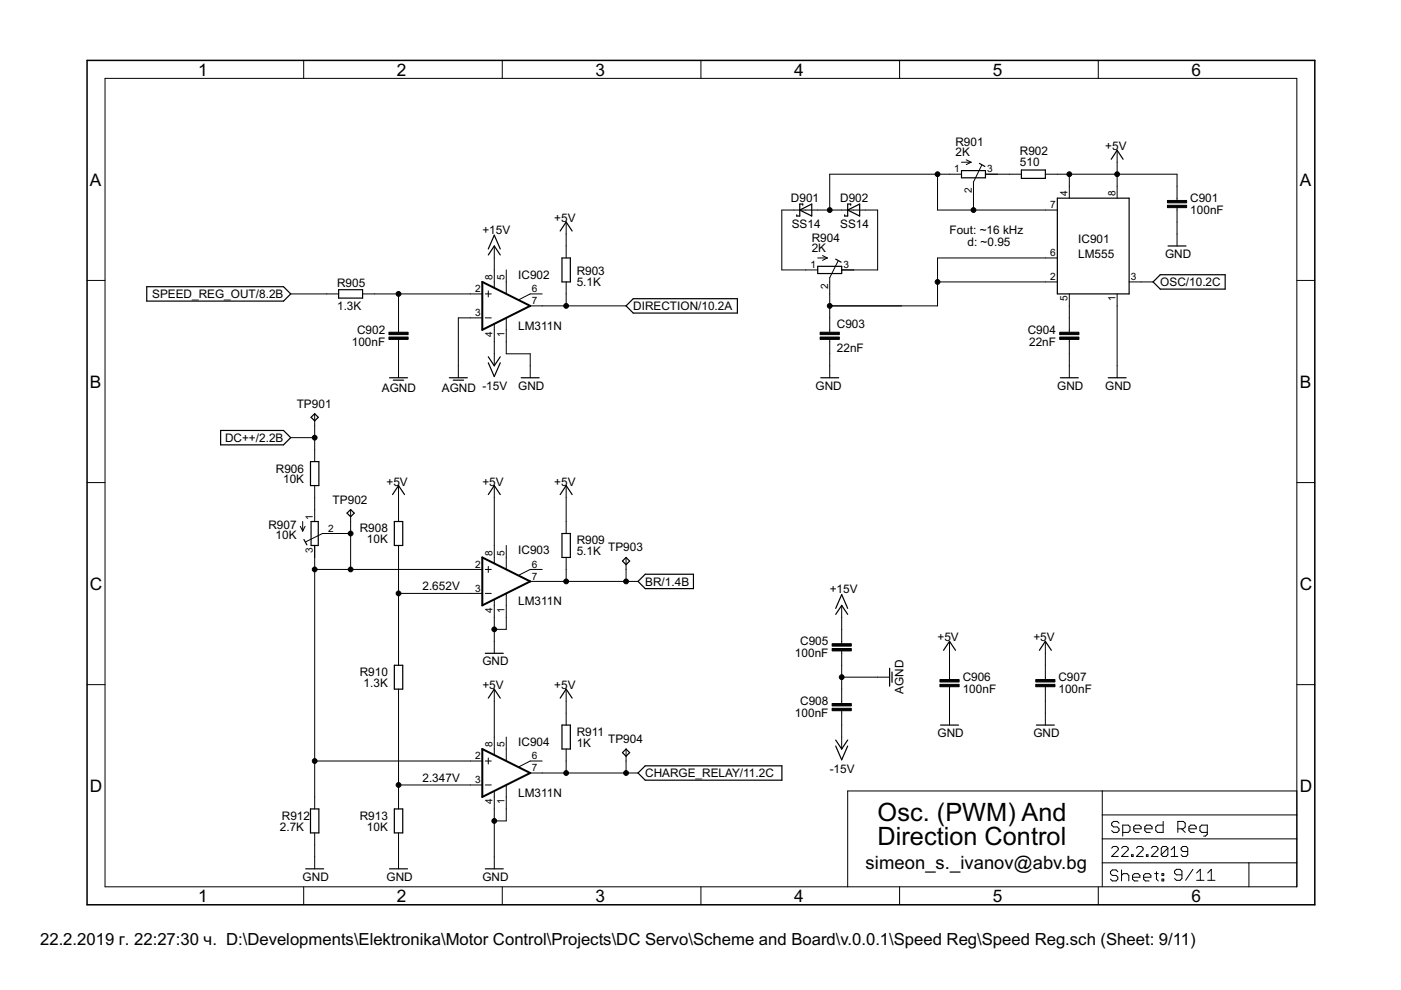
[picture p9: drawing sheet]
<svg xmlns="http://www.w3.org/2000/svg" width="297mm" height="210mm" viewBox="0 0 297 210" stroke-linecap="round" stroke-linejoin="round" font-family="sans-serif">
<g fill="#000" stroke="#000" stroke-width=".25">
<path d="M203.9 37.7h5zM203.9 36.2v1.5zM207.7 34.6l1.1 .7zM208.9 36.9v.8zM203.9 36.2h5zM208.9 36.2v.7zM216.6 37.8h5zM216.6 36v1.8zM216.6 36h5zM221.6 36v1.8zM236.9 31.9l-1.3 1.9zM236.9 31.9l1.2 1.9z"/>
<path d="M104.8 52.2l-1.3 1.9zM104.8 49.9l-1.3 2.9zM104.8 52.2l1.3 1.9zM104.8 49.9l1.3 2.9zM119.1 54.7v5.1zM120 47.1l-1.2 1.9zM120.9 54.7v5.1zM119.1 54.7h1.8zM119.1 59.8h1.8zM120 47.1l1.3 1.9zM168.9 45.8h.7zM168.9 45.6v.2z"/>
<path d="M169.6 44.5l2.5 1.3zM169.6 44.5v1.3zM169.6 43.3v1.2zM169.6 43.3h.6zM170.2 43.3v.2zM169.6 44.5l2.5-1.2zM172.1 43.3v2.5zM173.4 58h5.1zM173.4 56.5v1.5zM177.2 54.9l1.1 .7zM178.5 57.2v.8zM173.4 56.5h5.1z"/>
<path d="M178.5 56.5v.7zM179.1 45.8h.6zM179.1 45.6v.2zM179.7 44.5l2.6 1.3zM179.7 44.5v1.3zM179.7 43.3v1.2zM179.7 43.3h.7zM180.4 43.3v.2zM179.7 44.5l2.6-1.2zM182.3 43.3v2.5zM224.2 42h15.2zM239.4 42v20.3z"/>
<path d="M244.5 59.8l1.5-1.5zM244.5 59.8l1.5 1.5zM246 58.3h13.8zM247.6 52.2h3.9zM259.8 58.3v3zM31.1 60.8v3zM31.1 63.8h29zM31.1 60.8h29zM60.1 63.8l1.5-1.5zM60.1 60.8l1.5 1.5zM71.8 63.2h5.1zM71.8 61.4v1.8z"/>
<path d="M71.8 61.4h5.1zM76.9 61.4v1.8zM103.5 75.6l1.3 2zM103.5 76.9l1.3 2.9zM106.1 75.6l-1.3 2zM106.1 76.9l-1.3 2.9zM132.7 64.9l1.6-1.6zM132.7 64.9l1.6 1.5zM134.3 63.3h22zM134.3 66.4h22zM156.3 63.3v3.1zM224.2 42v20.3z"/>
<path d="M224.2 62.3h15.2zM246 61.3h13.8zM46.8 91.3v3zM46.8 94.3h13.3zM46.8 91.3h13.3zM60.1 94.3l1.5-1.5zM60.1 91.3l1.5 1.5zM65.8 97.9h1.8zM66 88.5l.7-.8zM66.7 87.7l.8 .8zM66 88.5l.7 .7zM67.5 88.5l-.8 .7z"/>
<path d="M67.6 97.9v5.1zM82.6 80.1h3.8zM83.4 80.6h2.2zM95.3 80.1h3.8zM96.1 80.6h2.2zM110.5 80.1h3.8zM174 80.1h3.8zM224.8 80.1h3.8zM235 80.1h3.8zM64.4 114.4l.7 1.1zM65.8 97.9v5.1zM65.8 103h1.8z"/>
<path d="M66 110.6v5.1zM66 110.6h1.5zM66 115.7h.7zM66.7 115.7h.8zM67.5 110.6v5.1zM73.6 108.8l.7-.8zM74.3 108l.8 .8zM73.6 108.8l.7 .8zM75.1 108.8l-.8 .8zM83.6 110.6v5.1zM83.6 110.6h1.8zM83.6 115.7h1.8z"/>
<path d="M84.5 103l-1.3 1.9zM85.4 110.6v5.1zM84.5 103l1.3 1.9zM104.8 103l-1.3 1.9zM104.8 103l1.3 1.9zM119.1 113.1v5.1zM120 103l-1.2 1.9zM120.9 113.1v5.1zM119.1 113.1h1.8zM119.1 118.2h1.8zM120 103l1.3 1.9zM132 119l.7-.8z"/>
<path d="M132.7 118.2l.8 .8zM132 119l.7 .7zM133.5 119l-.8 .7zM102.9 138.5h3.8zM135.3 123.3l1.5-1.5zM135.3 123.3l1.5 1.5zM136.8 121.8h10.2zM136.8 124.8h10.2zM147 121.8v3zM178.5 128.4l-1.3 1.9zM178.5 126.1l-1.3 2.9zM178.5 128.4l1.2 1.9z"/>
<path d="M178.5 126.1l1.2 2.9zM201.3 136l-1.3 1.9zM201.3 136l1.3 1.9zM221.6 136l-1.2 1.9zM221.6 136l1.3 1.9zM83.6 141.1v5zM83.6 141.1h1.8zM83.6 146.1h1.8zM85.4 141.1v5zM104.8 146.1l-1.3 1.9zM104.8 146.1l1.3 1.9zM119.1 153.7v5.1z"/>
<path d="M120 146.1l-1.2 1.9zM120.9 153.7v5.1zM119.1 153.7h1.8zM119.1 158.8h1.8zM120 146.1l1.3 1.9zM132 159.6l.7-.8zM132.7 158.8l.8 .8zM133.5 159.6l-.8 .7zM177.2 156.9l1.3 1.9zM177.2 158.2l1.3 2.9zM179.7 156.9l-1.2 1.9zM188.6 141.7v3.8z"/>
<path d="M189.1 142.5v2.2zM199.4 153.7h3.8zM219.7 153.7h3.8zM65.8 171.5v5.1zM65.8 171.5h1.8zM65.8 176.6h1.8zM67.6 171.5v5.1zM83.6 171.5v5.1zM83.6 171.5h1.8zM83.6 176.6h1.8zM85.4 171.5v5.1zM132 159.6l.7 .7z"/>
<path d="M135.3 163.9l1.5-1.5zM135.3 163.9l1.5 1.5zM136.8 162.4h29zM136.8 165.4h29zM165.8 162.4v3zM179.7 158.2l-1.2 2.9zM64.8 184.2h3.8zM82.6 184.2h3.8zM102.9 184.2h3.8z"/>
</g>
<g fill="#000" stroke="#000" stroke-width=".21">
<path d="M22.3 16.6v171.4zM64.4 12.8v3.8zM106.5 12.8v3.8zM148.6 12.8v3.8zM190.7 12.8v3.8zM232.9 12.8v3.8zM22.3 16.6h252.7zM175.9 36.9v7.6zM175.9 36.9h22.9zM198.8 36.9v7.6zM201.3 36.9h2.6zM198.8 36.9h2.5z"/>
<path d="M203.9 34.4h2zM204.9 33.9l1 .5zM204.9 34.9l1-.5zM206.4 38.6v.9zM208.1 35.1l-1.7 3.5zM208.9 36.9h2.6zM211.5 36.9h2.5zM214 36.9h2.6zM221.6 36.9h2.6zM224.2 36.9h2.5zM226.7 39.5v2.5zM226.7 36.9h10.2z"/>
<path d="M226.7 36.9v2.6zM236.9 39.5v2.5zM236.9 31.9v2.5zM236.9 36.9h12.7zM236.9 36.9v2.6zM236.9 34.4v2.5zM249.6 39.5v2.5zM249.6 36.9v2.6zM18.5 59.5h3.8zM104.8 59.8v1.2zM104.8 57.2v2.6zM104.8 52.2v2.5z"/>
<path d="M104.8 54.7v2.5zM107.3 57.2v2.6zM107.3 59.8v2.5zM120 52.2v2.5zM120 47.1v2.5zM120 49.6v2.6zM165.8 44.5v12.7zM165.8 57.2h5zM165.8 44.5h2.5zM168.3 44.5h2.5zM170.8 57.2h2.6zM170.8 44.5h2.6z"/>
<path d="M173.4 54.7h2zM173.4 44.5h2.5zM174.4 54.2l1 .5zM174.4 55.2l1-.5zM175.9 58.9v.9zM177.7 55.4l-1.8 3.5zM175.9 44.5h2.6zM178.5 44.5h2.5zM178.5 57.2h2.5zM181 57.2h5.1zM181 44.5h2.5zM183.5 44.5h2.6z"/>
<path d="M186.1 44.5v12.7zM198.8 54.7h22.8zM198.8 54.7v5.1zM206.4 39.5v2.5zM198.8 44.5h7.6zM206.4 42v2.5zM221.6 59.8h2.6zM221.6 54.7h2.6zM221.6 44.5h2.6zM206.4 44.5h15.2zM198.8 59.8h22.8zM239.4 59.8h2.5z"/>
<path d="M241.9 59.8h2.6zM249.6 49.6v2.6zM249.6 44.5v2.6zM249.6 42v.5zM249.6 44v.5zM249.6 47.1v2.5zM275 59.5h3.8zM61.6 62.3h7.7zM69.3 62.3h2.5zM76.9 62.3h2.5zM79.4 62.3h5.1zM84.5 67.4v2.5z"/>
<path d="M84.5 72.5v2.5zM84.5 69.9v.5zM84.5 72v.5zM84.5 77.6v2.5zM84.5 75v2.6zM84.5 62.3h15.2zM84.5 62.3v5.1zM97.2 77.6v2.5zM97.2 67.4v10.2zM97.2 67.4h2.5zM99.7 67.4h2.6zM99.7 62.3h2.6z"/>
<path d="M102.9 62.3h1.3zM102.9 67.4h1.3zM103.5 61.7v1.2zM104.8 68.7v1.2zM104.8 69.9v2.6zM104.8 75v2.6zM104.8 72.5v2.5zM107.3 69.9v2.6zM107.3 67.5v2.4zM107.3 72.5v2.5zM110 63.6l2.4-1.3zM112.4 77.6v2.5z"/>
<path d="M112.4 75v2.6zM107.3 75h5.1zM112.4 62.3h2.6zM112.4 64.9h2.6zM115 64.9h5zM120 59.8v2.5zM120 64.9h12.7zM120 62.3v2.6zM175.9 77.6v2.5zM175.9 67.4v2.5zM175.9 72.5v2.5zM175.9 69.9v.5z"/>
<path d="M175.9 72v.5zM175.9 59.8v2.5zM175.9 75v2.6zM175.9 64.9h15.3zM175.9 64.9h22.9zM175.9 62.3v2.6zM175.9 64.9v2.5zM198.8 59.8v5.1zM226.7 62.3v2.6zM226.7 77.6v2.5zM226.7 67.4v2.5zM226.7 72.5v2.5z"/>
<path d="M226.7 69.9v.5zM226.7 72v.5zM226.7 64.9v2.5zM226.7 75v2.6zM236.9 62.3v2.6zM236.9 77.6v2.5zM236.9 64.9v12.7zM66.7 95.3v2.6zM66.7 87.7v2.6zM66.7 92.8v2.5zM61.6 92.8h5.1zM66.7 90.3v2.5z"/>
<path d="M18.5 102.3h3.8zM64.2 110.6v2zM63.7 111.6l.5 1zM64.7 111.6l-.5 1zM66.7 108v2.6zM66.7 115.7v2.5zM66.7 103v2.5zM66.7 118.2v2.5zM66.7 105.5v2.5zM64.8 114.9l3.6-1.8zM68.4 113.1h.9zM69.3 113.1h2.5z"/>
<path d="M71.8 113.1h2.5zM74.3 108v2.6zM74.3 113.1v7.6zM74.3 110.6v2.5zM84.5 108v2.6zM84.5 115.7v2.5zM84.5 103v2.5zM84.5 105.5v2.5zM84.5 118.2v7.6zM104.8 118.2v1.2zM104.8 115.7v2.5zM104.8 103v2.5z"/>
<path d="M104.8 105.5v10.2zM107.3 115.7v2.5zM107.3 118.2v2.4zM120 110.6v2.5zM120 103v2.5zM120 105.5v5.1zM275 102.3h3.8zM66.7 120.7h7.6zM74.3 120.7h25.4zM84.5 138.5v2.6zM84.5 125.8v12.7zM99.7 125.8h2.6z"/>
<path d="M99.7 120.7h2.6zM84.5 125.8h15.2zM102.9 120.7h1.3zM102.9 125.8h1.3zM103.5 120.1v1.3zM104.8 127.1v1.3zM104.8 128.4v2.5zM104.8 136v2.5zM104.8 133.4v2.6zM104.8 130.9v2.5zM104.8 133.4h2.5zM107.3 128.4v2.5z"/>
<path d="M107.3 125.9v2.5zM107.3 130.9v2.5zM110 122l2.4-1.3zM112.4 120.7h2.6zM112.4 123.3h2.6zM115 123.3h5zM120 118.2v2.5zM120 120.7v2.6zM120 123.3h12.7zM132.7 118.2v2.5zM132.7 123.3h2.6zM132.7 120.7v2.6z"/>
<path d="M178.5 133.4v2.6zM178.5 136v.5zM178.5 138v.5zM178.5 128.4v2.5zM178.5 130.9v2.5zM201.3 136v2.5zM201.3 138.5v2.6zM221.6 136v2.5zM221.6 138.5v2.6zM18.5 145.2h3.8zM84.5 146.1v2.6zM84.5 148.7v17.7z"/>
<path d="M104.8 158.8v1.2zM104.8 156.3v2.5zM104.8 146.1v2.6zM104.8 148.7v7.6zM107.3 156.3v2.5zM107.3 158.8v2.5zM120 151.2v2.5zM120 146.1v2.6zM120 148.7v2.5zM178.5 138.5v2.6zM178.5 156.3v2.5zM178.5 146.1v2.6z"/>
<path d="M178.5 151.2v2.5zM178.5 148.7v.5zM178.5 150.7v.5zM178.5 153.7v2.6zM178.5 143.6v2.5zM178.5 141.1v2.5zM186.1 143.6h2.5zM178.5 143.6h7.6zM201.3 141.1v2.5zM201.3 146.1v2.6zM201.3 143.6v.5zM201.3 145.6v.5z"/>
<path d="M201.3 151.2v2.5zM201.3 148.7v2.5zM221.6 141.1v2.5zM221.6 146.1v2.6zM221.6 143.6v.5zM221.6 145.6v.5zM221.6 151.2v2.5zM221.6 148.7v2.5zM275 145.2h3.8zM66.7 169v2.5zM66.7 176.6v2.5zM66.7 179.1v2.6z"/>
<path d="M66.7 120.7v40.7zM66.7 161.4v7.6zM84.5 169v2.5zM84.5 176.6v2.5zM84.5 179.1v2.6zM84.5 166.4v2.6zM99.7 166.4h2.6zM99.7 161.4h2.6zM84.5 166.4h15.2zM66.7 161.4h33zM102.9 161.4h1.3zM102.9 166.4h1.3z"/>
<path d="M103.5 160.7v1.3zM104.8 167.8v1.2zM104.8 169v2.5zM104.8 174.1h2.5zM104.8 171.5v2.6zM107.3 169v2.5zM107.3 166.5v2.5zM107.3 171.5v2.6zM110 162.6l2.4-1.2zM112.4 161.4h2.6zM112.4 163.9h2.6zM115 163.9h5z"/>
<path d="M120 158.8v2.6zM120 161.4v2.5zM132.7 158.8v2.6zM120 163.9h12.7zM132.7 161.4v2.5zM132.7 163.9h2.6zM179.7 167.7h54zM233.7 167.7h41.3zM233.7 177.9h41.3zM233.7 172.8v5.1zM233.7 172.8h41.3zM233.7 167.7v5.1z"/>
<path d="M235.7 174.5v.4zM235.7 174.9l.4 .4zM236 179.5l-.3 .3zM235.7 174.5l.4-.3zM236.1 175.3h.8zM235.7 176.1l.4 .4zM236 179.5h.7zM236.1 174.2h.8zM236.9 175.3l.4 .4zM236.1 176.5h.8zM236.7 179.5l.4 .3zM236.9 174.2l.4 .3z"/>
<path d="M237.3 175.7v.4zM237.3 176.1l-.4 .4zM238 174.9v2.4zM238 174.9h1.2zM238.1 179.5l-.3 .3zM238.1 179.5h.7zM239.2 174.9l.4 .4zM238 176.5h1.2zM238.8 179.5l.4 .3zM239.6 175.3v.8zM239.6 176.1l-.4 .4zM240.4 175.3v.8z"/>
<path d="M240.4 175.3l.4-.4zM240.4 176.1l.4 .4zM240.8 174.9h.7zM241.3 179.5l-.4 .3zM240.8 176.5h.7zM241.5 174.9l.4 .4zM241.9 175.3v.4zM240.4 175.7h1.5zM241.3 179.5h.7zM242 179.5l.4 .3zM242.7 175.3v.8zM242.7 175.3l.4-.4z"/>
<path d="M242.7 176.1l.4 .4zM243.1 174.9h.8zM243.1 176.5h.8zM243.9 174.9l.4 .4zM244.3 175.3v.4zM242.7 175.7h1.6zM244.5 179.5l-.4 .3zM245 175.3v.8zM245 175.3l.4-.4zM244.5 179.5h.7zM245 176.1l.4 .4zM245.4 174.9h1.2z"/>
<path d="M245.2 179.5l.3 .3zM246.5 179.5l-.3 .3zM246.5 179.5h.8zM246.6 174.2v2.3zM245.4 176.5h1.2zM247.3 179.5l.3 .3zM247.6 179.8v1.4zM249 179.5v2.1zM249.7 174.2v2.3zM249.7 174.2h1.2zM250.4 179.8v.4zM250.5 175.7l.8 .8z"/>
<path d="M250.8 179.5l-.4 .3zM250.9 174.2l.4 .3zM249.7 175.7h1.2zM251.3 174.5v.8zM251.3 175.3l-.4 .4zM250.8 179.5h.7zM251.5 179.5l.3 .3zM252.1 175.3v.8zM252.1 175.3l.4-.4zM252.1 176.1l.4 .4zM252.5 174.9h.7zM252.5 176.5h.7z"/>
<path d="M253.2 174.9l.4 .4zM253.6 175.3v.4zM252.1 175.7h1.5zM254.4 175.3v.8zM254.4 176.1l.4 .4zM254.4 175.3l.4-.4zM254.8 176.5h1.2zM255.2 177.3h.4zM255.6 177.3l.4-.4zM256 174.9v2zM254.8 174.9h1.2zM275 172.8v5.1z"/>
<path d="M275 167.7v5.1zM22.3 188h252.7zM64.4 188v3.8zM66.7 181.7v2.5zM84.5 181.7v2.5zM104.8 181.7v2.5zM104.8 174.1v7.6zM106.5 188v3.8zM148.6 188v3.8zM179.7 167.7v20.3zM190.7 188v3.8zM232.9 188v3.8z"/>
<path d="M233.7 182.9v5.1zM233.7 177.9v5zM235.4 184.8v.4zM235.4 185.2l.4 .4zM237.1 180.2l-1.4 1.4zM235.4 184.8l.4-.4zM235.8 185.6h.8zM235.4 186.4l.4 .4zM235.8 184.4h.8zM236.6 185.6l.4 .4zM235.8 186.8h.8zM236.6 184.4l.4 .4z"/>
<path d="M237 186v.4zM237 186.4l-.4 .4zM235.7 181.6h1.4zM237.1 179.8v.4zM237.8 181.6l1.4-1.4zM237.8 184.4v2.4zM237.8 185.6l.4-.4zM238.2 185.2h.8zM239 185.2l.3 .4zM237.8 181.6h1.4zM239.2 179.8v.4zM239.3 185.6v1.2z"/>
<path d="M239.9 181.2v.4zM239.9 181.2h.3zM240.1 185.6v.8zM240.1 185.6l.4-.4zM240.2 181.2v.4zM239.9 181.6h.3zM240.1 186.4l.4 .4zM240.5 185.2h.8zM240.9 181.6l1.5-1.4zM240.5 186.8h.8zM241.3 185.2l.4 .4zM241.7 185.6v.4z"/>
<path d="M240.1 186h1.6zM240.9 181.6h1.5zM242.4 179.8v.4zM242.5 185.6v.8zM242.5 185.6l.3-.4zM242.5 186.4l.3 .4zM242.8 185.2h.8zM243.1 181.2v.4zM243.1 181.2h.3zM243.4 181.2v.4zM243.1 181.6h.3zM242.8 186.8h.8z"/>
<path d="M243.6 185.2l.4 .4zM244 185.6v.4zM242.5 186h1.5zM244.1 181.6l1.4-1.4zM244.8 185.2h.8zM245.2 184.8v1.6zM245.2 186.4l.4 .4zM244.1 181.6h1.4zM245.5 179.8v.4zM246.2 179.8v1.4zM246.2 181.2l1.4-1.4zM246.4 185.2h.3z"/>
<path d="M246.4 185.2v.4zM246.4 186.4h.3zM246.4 186.4v.4zM246.2 181.2l.3 .4zM246.7 185.2v.4zM246.4 185.6h.3zM246.7 186.4v.4zM246.4 186.8h.3zM246.5 181.6h.8zM247.6 181.2l-.3 .4zM248.3 180.2l.7-.7zM248.3 181.6h1.4z"/>
<path d="M249 186.3l.4 .3zM249 184.7v.4zM249 185.1l.4 .4zM249.4 186.6h.8zM249 184.7l.4-.4zM249.4 185.5h1.2zM250.2 186.6l.4-.3zM249.4 184.3h.8zM250.4 181.2l.4 .4zM250.4 180.2l.4 .3zM250.6 184.7v1.6zM250.2 184.3l.4 .4z"/>
<path d="M250.8 181.6h.7zM250.8 180.5h1zM252.9 184.3l-1.5 2.3zM251.8 181.2l-.3 .4zM251.8 179.8v1.4zM253.7 185.1l.8-.8zM253.7 186.6h1.6zM254.5 184.3v2.3zM256.8 184.3l-.7 .8zM256.1 186.6h1.5zM256.8 184.3v2.3zM264.8 182.9v5.1z"/>
<path d="M264.8 182.9h10.2zM233.7 182.9h31.1zM275 182.9v5.1zM275 177.9v5zM275 16.6v171.4z"/>
<circle cx="198.8" cy="36.9" r=".51"/>
<circle cx="226.7" cy="36.9" r=".51"/>
<circle cx="236.9" cy="36.9" r=".51"/>
<circle cx="175.9" cy="44.5" r=".51"/>
<circle cx="198.8" cy="59.8" r=".51"/>
<circle cx="206.4" cy="44.5" r=".51"/>
<circle cx="84.5" cy="62.3" r=".51"/>
<circle cx="120" cy="64.9" r=".51"/>
<circle cx="175.9" cy="64.9" r=".51"/>
<circle cx="66.7" cy="92.8" r=".51"/>
<circle cx="74.3" cy="113.1" r=".51"/>
<circle cx="66.7" cy="120.7" r=".51"/>
<circle cx="74.3" cy="120.7" r=".51"/>
<circle cx="84.5" cy="125.8" r=".51"/>
<circle cx="104.8" cy="133.4" r=".51"/>
<circle cx="120" cy="123.3" r=".51"/>
<circle cx="132.7" cy="123.3" r=".51"/>
<circle cx="178.5" cy="143.6" r=".51"/>
<circle cx="66.7" cy="161.4" r=".51"/>
<circle cx="84.5" cy="166.4" r=".51"/>
<circle cx="104.8" cy="174.1" r=".51"/>
<circle cx="120" cy="163.9" r=".51"/>
<circle cx="132.7" cy="163.9" r=".51"/>
</g>
<g fill="#000" stroke="#000" stroke-width=".21">
<path d="M247.5 43.5h4.1v.5h-4.1zM247.5 42.5h4.1v.5h-4.1zM82.5 71.5h4v.5h-4zM82.5 70.4h4v.6h-4zM173.9 71.5h4v.5h-4zM173.9 70.4h4v.6h-4zM224.7 71.5h4v.5h-4zM224.7 70.4h4v.6h-4zM176.4 137.5h4.1v.5h-4.1zM176.4 136.5h4.1v.5h-4.1zM176.4 150.2h4.1v.5h-4.1zM176.4 149.2h4.1v.5h-4.1z"/>
<path d="M199.3 145.1h4v.5h-4zM199.3 144.1h4v.5h-4zM219.6 145.1h4.1v.5h-4.1zM219.6 144.1h4.1v.5h-4.1z"/>
</g>
<path d="M18.5 12.8v179zM18.5 12.8h260.3zM18.5 191.8h260.3zM278.8 12.8v179z" fill="#000" stroke="#000" stroke-width=".32"/>
<path d="M102.3 59.8v10.1zM102.3 59.8l10.1 5.1zM102.3 69.9l10.1-5zM102.3 118.2v10.2zM102.3 118.2l10.1 5.1zM102.3 128.4l10.1-5.1zM102.3 158.8v10.2zM102.3 158.8l10.1 5.1zM102.3 169l10.1-5.1z" fill="#000" stroke="#000" stroke-width=".42"/>
<g font-size="6">
<text x="186.1" y="174.1">Osc. (PWM) And</text>
<text x="186.1" y="179.1">Direction Control</text>
</g>
<text font-size="4.4" x="183.5" y="184.2">simeon_s._ivanov@abv.bg</text>
<g font-size="4.1">
<text x="42" y="16">1</text>
<text x="84.1" y="16">2</text>
<text x="126.3" y="16">3</text>
<text x="168.4" y="16">4</text>
<text x="210.5" y="16">5</text>
<text x="252.6" y="16">6</text>
<text x="19.1" y="39.3">A</text>
<text x="275.6" y="39.3">A</text>
<text x="19.1" y="82.2">B</text>
<text x="275.6" y="82.2">B</text>
<text x="19.1" y="125">C</text>
<text x="275.6" y="125">C</text>
<text x="19.1" y="167.9">D</text>
<text x="275.6" y="167.9">D</text>
<text x="42" y="191.2">1</text>
<text x="84.1" y="191.2">2</text>
<text x="126.3" y="191.2">3</text>
<text x="168.4" y="191.2">4</text>
<text x="210.5" y="191.2">5</text>
<text x="252.6" y="191.2">6</text>
</g>
<text font-size="4" x="8.5" y="200.4">22.2.2019 г. 22:27:30 ч. D:\Developments\Elektronika\Motor Control\Projects\DC Servo\Scheme and Board\v.0.0.1\Speed Reg\Speed Reg.sch (Sheet: 9/11)</text>
<g font-size="2.8">
<text x="202.6" y="33.1">2K</text>
<text x="202.6" y="31">R901</text>
<text x="216.2" y="35.1">510</text>
<text x="216.2" y="32.9">R902</text>
<text x="234.3" y="31.8">+5V</text>
<text x="117.5" y="47.1">+5</text>
<text x="120.4" y="47.1">V</text>
<text x="167.7" y="42.8">D901</text>
<text x="178.1" y="42.8">D902</text>
<text x="252.4" y="45.4">100nF</text>
<text x="252.4" y="42.9">C901</text>
<text x="102.3" y="49.6">+15V</text>
<text x="167.9" y="48.4">SS14</text>
<text x="172.1" y="53.4">2K</text>
<text x="172.1" y="51.3">R904</text>
<text x="178.1" y="48.4">SS14</text>
<text x="201.3" y="49.6">Fout: ~16 kHz</text>
<text x="205.1" y="52.2">d: ~0.95</text>
<text x="228.6" y="51.5">IC901</text>
<text x="109.9" y="59.1">IC902</text>
<text x="122.3" y="58.3">R903</text>
<text x="228.6" y="54.7">LM555</text>
<text x="247" y="54.7">GND</text>
<text x="32.3" y="63.2">SPEED_REG_OUT/8.2B</text>
<text x="71.5" y="65.6">1.3K</text>
<text x="71.5" y="60.8">R905</text>
<text x="122.3" y="60.5">5.1K</text>
<text x="134.3" y="65.7">DIRECTION/10.2A</text>
<text x="246" y="60.7">OSC/10.2C</text>
<text x="75.7" y="70.8">C902</text>
<text x="109.9" y="69.9">LM311N</text>
<text x="177.4" y="69.6">C903</text>
<text x="217.9" y="70.8">C904</text>
<text x="74.6" y="73.4">100nF</text>
<text x="177.4" y="74.6">22nF</text>
<text x="218.2" y="73.4">22nF</text>
<text x="81" y="83">AGND</text>
<text x="93.7" y="83">AGND -15V</text>
<text x="109.9" y="82.6">GND</text>
<text x="172.9" y="82.6">GND</text>
<text x="224.2" y="82.6">GND</text>
<text x="234.3" y="82.6">GND</text>
<text x="62.9" y="86.4">TP901</text>
<text x="47.7" y="93.7">DC++/2.2B</text>
<text x="58.5" y="100.2">R906</text>
<text x="60" y="102.4">10K</text>
<text x="70.5" y="106.8">TP902</text>
<text x="81.9" y="103">+5V</text>
<text x="102.3" y="103">+5V</text>
<text x="117.5" y="103">+5V</text>
<text x="56.9" y="112.2">R907</text>
<text x="76.3" y="112.9">R908</text>
<text x="58.4" y="114.4">10K</text>
<text x="77.8" y="115.1">10K</text>
<text x="109.9" y="117.6">IC903</text>
<text x="122.3" y="117.7">5.1K</text>
<text x="122.3" y="115.4">R909</text>
<text x="128.9" y="116.9">TP903</text>
<text x="89.6" y="125.2">2.652V</text>
<text x="136.8" y="124.2">BR/1.4B</text>
<text x="175.9" y="125.8">+15V</text>
<text x="109.9" y="128.3">LM311N</text>
<text x="169.7" y="136.9">C905</text>
<text x="198.8" y="136">+5V</text>
<text x="219.1" y="136">+5V</text>
<text x="76.3" y="143.4">R910</text>
<text x="102.3" y="141">GND</text>
<text x="168.5" y="139.4">100nF</text>
<text x="77.1" y="145.6">1.3K</text>
<text x="102.3" y="146.1">+5</text>
<text x="105.1" y="146.1">V</text>
<text x="117.5" y="146.1">+5</text>
<text x="120.4" y="146.1">V</text>
<text x="169.7" y="149.6">C908</text>
<text x="191.6" y="147.1" transform="rotate(-90 191.6 147.1)">AGND</text>
<text x="204.1" y="147">100nF</text>
<text x="204.1" y="144.5">C906</text>
<text x="224.4" y="147">100nF</text>
<text x="224.4" y="144.5">C907</text>
<text x="168.5" y="152.1">100nF</text>
<text x="109.9" y="158.2">IC904</text>
<text x="122.3" y="158.3">1K</text>
<text x="122.3" y="156.1">R911</text>
<text x="128.9" y="157.6">TP904</text>
<text x="198.8" y="156.3">GND</text>
<text x="219.1" y="156.3">GND</text>
<text x="89.6" y="165.8">2.347V</text>
<text x="136.8" y="164.8">CHARGE_RELAY/11.2C</text>
<text x="175.9" y="163.9">-15V</text>
<text x="59.8" y="173.8">R912</text>
<text x="76.3" y="173.8">R913</text>
<text x="109.9" y="169">LM311N</text>
<text x="59.3" y="176.1">2.7K</text>
<text x="77.8" y="176.1">10K</text>
<text x="64.2" y="186.8">GND</text>
<text x="81.9" y="186.8">GND</text>
<text x="102.3" y="186.8">GND</text>
</g>
<g font-size="2.4">
<text x="202.3" y="36.6">1</text>
<text x="206" y="41" transform="rotate(-90 206 41)">2</text>
<text x="209.3" y="36.6">3</text>
<text x="226.3" y="41.6" transform="rotate(-90 226.3 41.6)">4</text>
<text x="236.5" y="41.6" transform="rotate(-90 236.5 41.6)">8</text>
<text x="222.6" y="44.2">7</text>
<text x="104.4" y="59.4" transform="rotate(-90 104.4 59.4)">8</text>
<text x="107" y="59.4" transform="rotate(-90 107 59.4)">5</text>
<text x="171.8" y="56.9">1</text>
<text x="178.8" y="56.9">3</text>
<text x="222.6" y="59.4">2</text>
<text x="222.6" y="54.3">6</text>
<text x="239.8" y="59.4">3</text>
<text x="100.7" y="62">2</text>
<text x="112.8" y="62">6</text>
<text x="112.8" y="64.5">7</text>
<text x="175.6" y="61.3" transform="rotate(-90 175.6 61.3)">2</text>
<text x="226.3" y="63.9" transform="rotate(-90 226.3 63.9)">5</text>
<text x="236.5" y="63.9" transform="rotate(-90 236.5 63.9)">1</text>
<text x="100.7" y="67">3</text>
<text x="104.4" y="71.5" transform="rotate(-90 104.4 71.5)">4</text>
<text x="107" y="71.5" transform="rotate(-90 107 71.5)">1</text>
<text x="66.4" y="110.2" transform="rotate(-90 66.4 110.2)">1</text>
<text x="69.6" y="112.8">2</text>
<text x="66.4" y="117.2" transform="rotate(-90 66.4 117.2)">3</text>
<text x="104.4" y="117.8" transform="rotate(-90 104.4 117.8)">8</text>
<text x="107" y="117.8" transform="rotate(-90 107 117.8)">5</text>
<text x="100.7" y="125.5">3</text>
<text x="100.7" y="120.4">2</text>
<text x="112.8" y="120.4">6</text>
<text x="112.8" y="122.9">7</text>
<text x="104.4" y="129.9" transform="rotate(-90 104.4 129.9)">4</text>
<text x="107" y="129.9" transform="rotate(-90 107 129.9)">1</text>
<text x="100.7" y="161">2</text>
<text x="104.4" y="158.5" transform="rotate(-90 104.4 158.5)">8</text>
<text x="107" y="158.5" transform="rotate(-90 107 158.5)">5</text>
<text x="112.8" y="161">6</text>
<text x="100.7" y="166.1">3</text>
<text x="112.8" y="163.5">7</text>
<text x="104.4" y="170.5" transform="rotate(-90 104.4 170.5)">4</text>
<text x="107" y="170.5" transform="rotate(-90 107 170.5)">1</text>
</g>
</svg>
